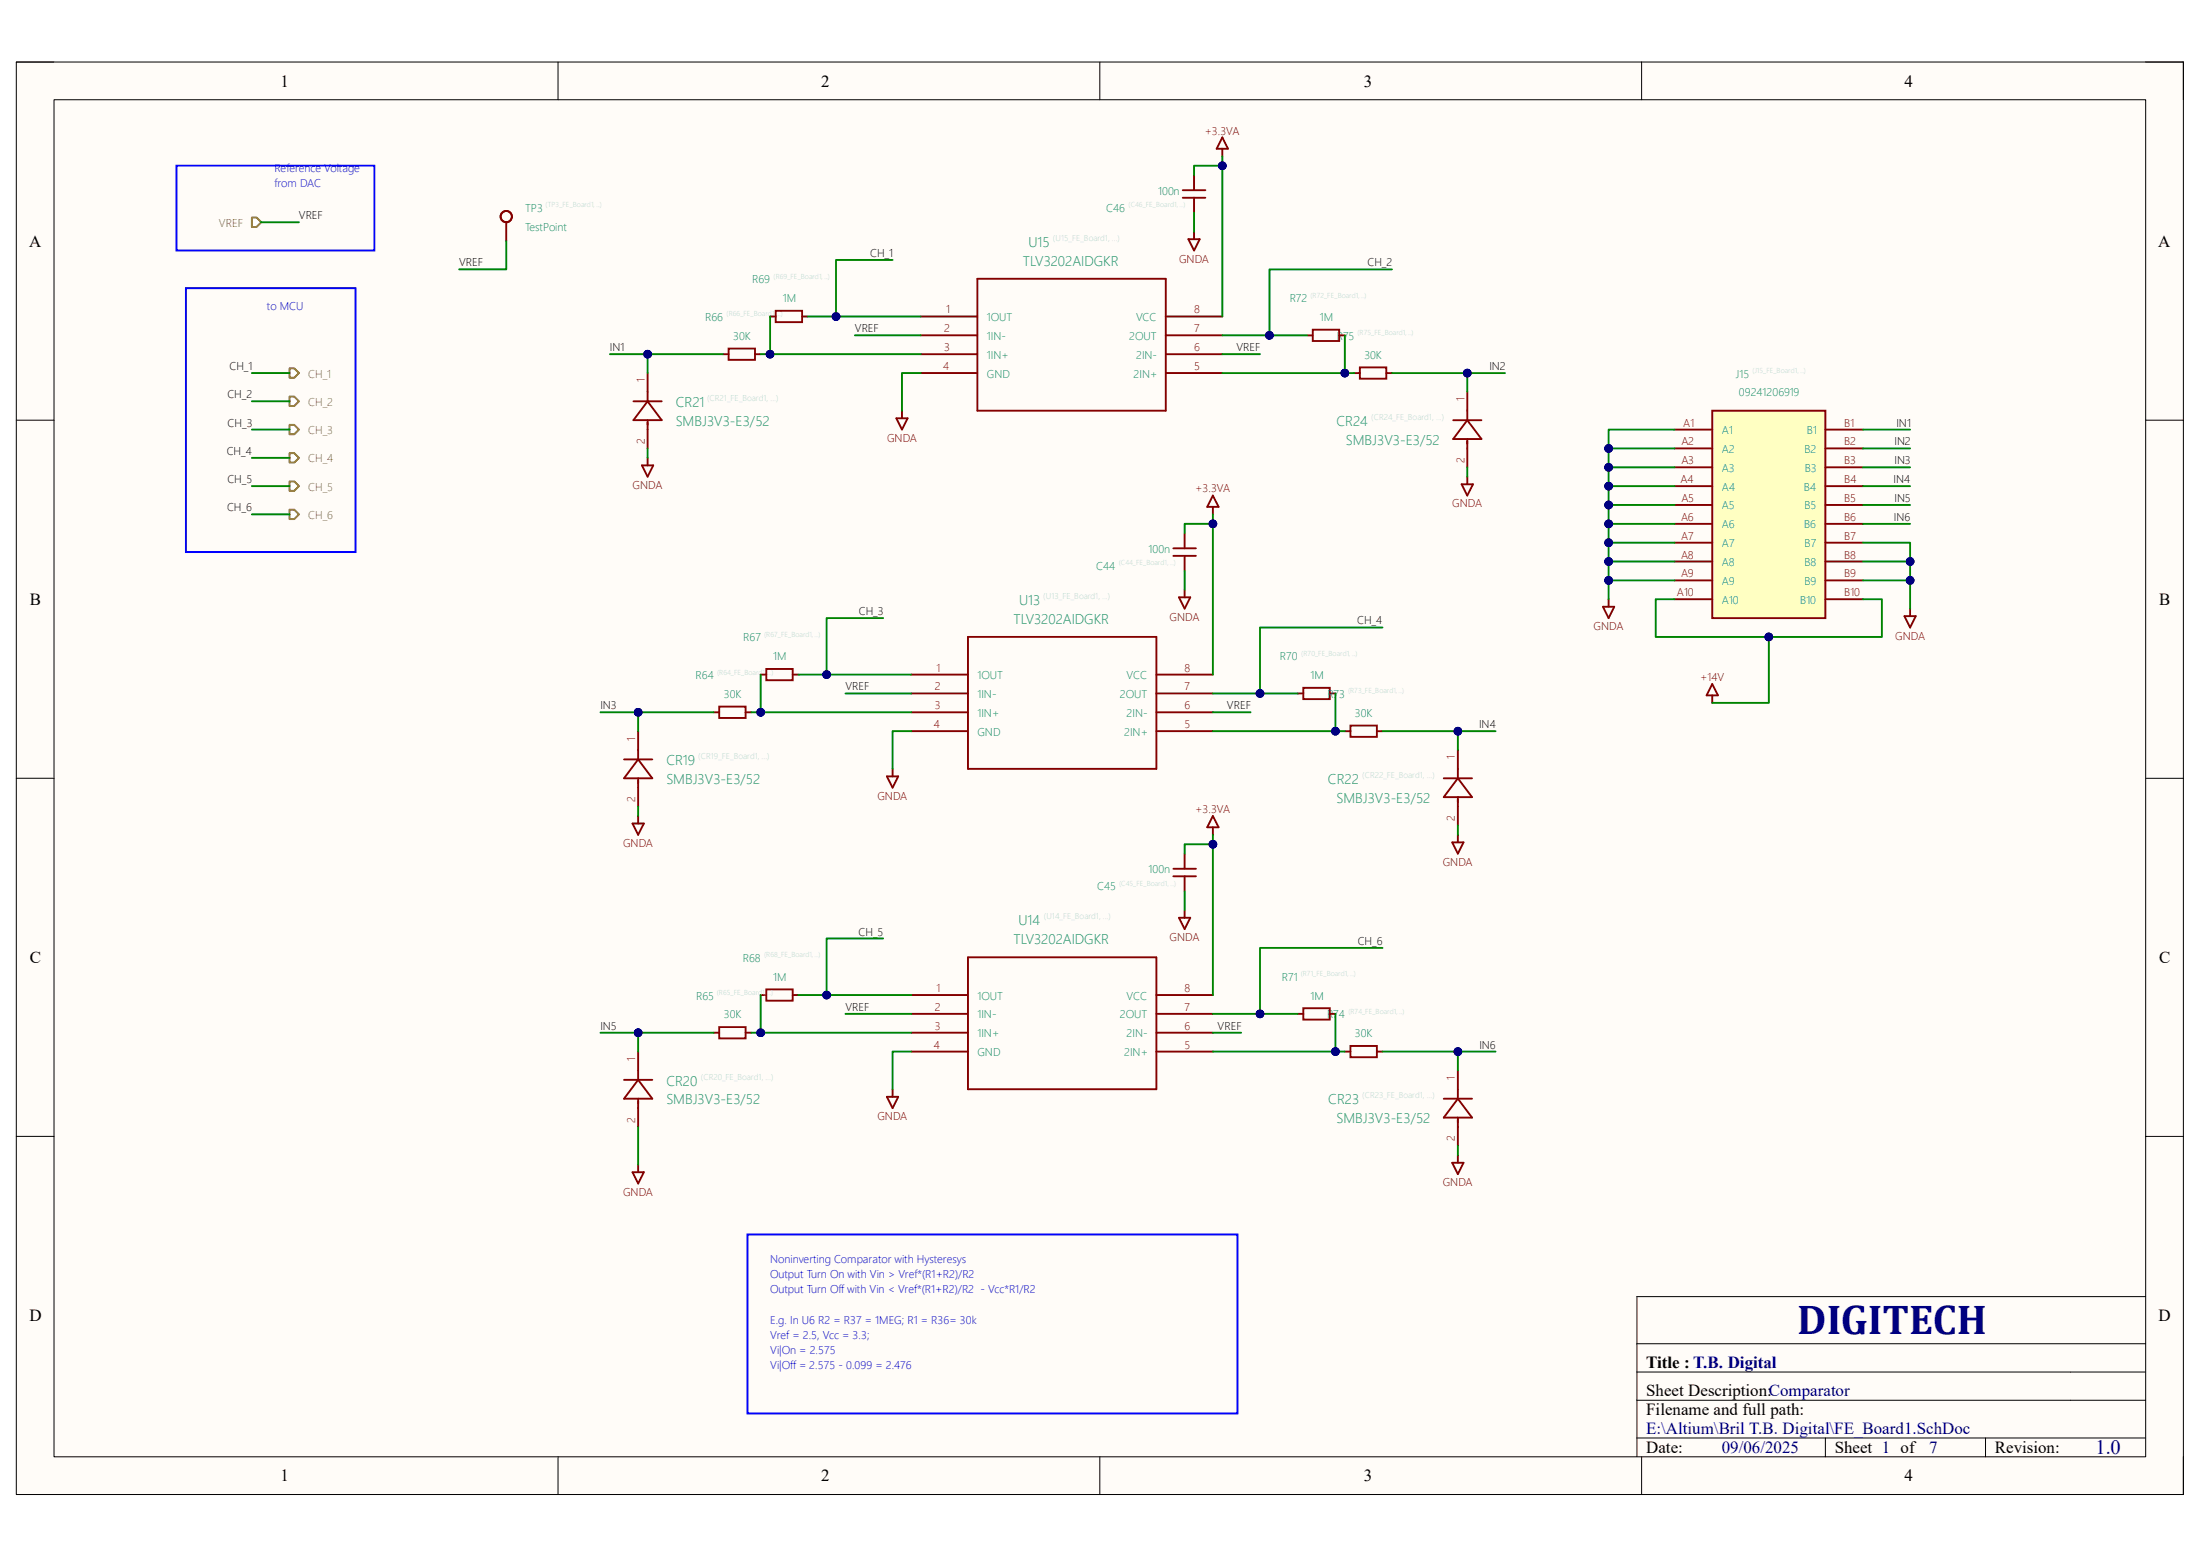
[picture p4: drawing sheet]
<svg xmlns="http://www.w3.org/2000/svg" width="297mm" height="210mm" viewBox="0 0 297 210" stroke-linecap="round" stroke-linejoin="round" font-family="sans-serif">
<path d="M2.2 8.4h292.6v193.3h-292.6z" fill-rule="evenodd" fill="#fffcf8"/>
<path d="M2.2 8.4h292.6v193.3h-292.6z" fill="none" stroke="#000" stroke-width=".14"/>
<path d="M7.3 13.5h282.4v183.1h-282.4z" fill-rule="evenodd" fill="#fffcf8"/>
<g fill="none" stroke="#000" stroke-width=".14">
<path d="M2.2 8.4h5.1M7.3 13.5h282.4v183.1h-282.4zM75.3 8.4v5.1M148.5 8.4v5.1M221.6 8.4v5.1M289.7 8.4h5.1v5.1M2.2 56.7h5.1M289.7 56.7h5.1M2.2 105h5.1M289.7 105.1h5.1M2.2 153.4h5.1M289.7 153.4h5.1"/>
<path d="M289.7 175h-68.7v21.6M75.3 196.6v5.1M148.5 196.6v5.1M221 185.2h68.7M221 189h68.7M221 194.1h68.7M221 181.4h68.7M221.6 196.6v5.1M246.4 194.1v2.5M268.1 194.1v2.5M294.8 196.6v5.1"/>
</g>
<path d="M23.8 22.4h26.7v11.4h-26.7zM25.1 38.9h22.9v35.6h-22.9zM100.9 166.6h66.2v24.2h-66.2z" fill="none" stroke="#00f" stroke-width=".25"/>
<g fill="none" stroke="#840000" stroke-width=".25">
<path d="M159.7 26.7h3M159.7 25.7h3M161.2 23.6v2.1M161.2 26.7v2M85.5 54.2h3.8M87.4 50.4v3.8M87.4 56.7v3.8M87.4 54.2l1.9 2.5h-3.8zM97.6 47.8h.8M98.4 47h3.5v1.6h-3.5zM101.9 47.8h.8M104 42.7h.7"/>
<path d="M104.7 42h3.6v1.5h-3.6zM108.3 42.7h.8M176.5 45.3h.7M177.2 44.5h3.6v1.5h-3.6zM180.8 45.3h.8M182.8 50.4h.8M183.6 49.6h3.6v1.5h-3.6zM187.2 50.4h.7M196.2 56.7h3.8M198.1 52.9v3.8M198.1 59.3v3.8M198.1 56.7l1.9 2.6h-3.8z"/>
<path d="M123 93.6h7.7M123 91.1h7.7M123 96.1h7.7M123 98.7h7.7M130.7 86h25.4v17.8h-25.4zM156.1 93.6h7.6M156.1 91.1h7.6M156.1 96.1h7.6M156.1 98.7h7.6M175.2 93.6h.8M176 92.8h3.5v1.6h-3.5zM179.5 93.6h.8"/>
<path d="M158.4 118.3h3.1M158.4 117.3h3.1M159.9 115.2v2.1M159.9 118.3v2M194.9 105.1h3.8M196.8 101.2v3.9M196.8 107.6v3.8M196.8 105.1l1.9 2.5h-3.8zM102.7 134.3h.8M103.5 133.5h3.5v1.6h-3.5zM107 134.3h.8M123 134.3h7.7"/>
<path d="M123 136.8h7.7M123 139.4h7.7M130.7 129.2h25.4v17.8h-25.4zM156.1 134.3h7.6M156.1 136.8h7.6M156.1 139.4h7.6M84.2 145.7h3.9M86.2 141.9v3.8M86.2 148.3v3.8M86.2 145.7l1.9 2.6h-3.9zM123 141.9h7.7M156.1 141.9h7.6"/>
<path d="M181.6 141.9h.7M182.3 141.2h3.6v1.5h-3.6zM185.9 141.9h.7"/>
</g>
<g fill="none" stroke="#800000" stroke-width=".25">
<path d="M121 56.5h1.5l-.7 1.5zM121.8 55.4v1.1M216.4 81.9h1.5l-.7 1.5zM217.2 80.9v1M257.1 83.2h1.5l-.7 1.5zM257.9 82.1v1.1M119.7 104.8h1.6l-.8 1.5zM120.5 103.8v1M163.7 110.1l.8 1.6h-1.5zM163.7 111.7v1M196.1 113.7h1.5l-.8 1.5zM196.8 112.7v1"/>
<path d="M159.2 123.9h1.5l-.8 1.5zM159.9 122.9v1M196.1 156.9h1.5l-.8 1.6zM196.8 155.9v1"/>
</g>
<path d="M231.2 55.4h15.2v28h-15.2z" fill-rule="evenodd" fill="#ffffc2"/>
<g fill="none" stroke="#840000" stroke-width=".25">
<path d="M68.3 30v2.5M131.9 37.6h25.5v17.8h-25.5zM124.3 42.7h7.6M124.3 45.3h7.6M124.3 47.8h7.6M124.3 50.4h7.6M157.4 42.7h7.6M157.4 45.3h7.6M157.4 47.8h7.6M157.4 50.4h7.6M226.1 58h5.1M231.2 55.4h15.2v28h-15.2z"/>
<path d="M246.4 58h5.1M158.4 75h3.1M158.4 74h3.1M159.9 72v2M159.9 75v2.1M226.1 73.2h5.1M226.1 70.7h5.1M226.1 68.2h5.1M226.1 65.6h5.1M226.1 63.1h5.1M226.1 60.5h5.1M226.1 75.8h5.1"/>
<path d="M226.1 78.3h5.1M246.4 73.2h5.1M246.4 70.7h5.1M246.4 68.2h5.1M246.4 65.6h5.1M246.4 63.1h5.1M246.4 60.5h5.1M246.4 75.8h5.1M246.4 78.3h5.1M86.2 98.7v3.8M96.3 96.1h.8M97.1 95.4h3.6v1.5h-3.6z"/>
<path d="M100.7 96.1h.7M102.7 91.1h.8M103.5 90.3h3.5v1.5h-3.5zM107 91.1h.8M181.6 98.7h.7M182.3 97.9h3.6v1.6h-3.6zM185.9 98.7h.7M226.1 80.9h5.1M246.4 80.9h5.1M84.2 102.5h3.9M86.2 105v3.9M86.2 102.5l1.9 2.5h-3.9z"/>
<path d="M96.3 139.4h.8M97.1 138.6h3.6v1.5h-3.6zM100.7 139.4h.7M175.2 136.8h.8M176 136.1h3.5v1.5h-3.5zM179.5 136.8h.8M194.9 148.3h3.8M196.8 144.5v3.8M196.8 150.8v3.9M196.8 148.3l1.9 2.5h-3.8z"/>
<circle cx="68.3" cy="29.2" r=".76"/>
</g>
<g fill="none" stroke="#800000" stroke-width=".25">
<path d="M165 18.5l.8 1.6h-1.5zM160.4 32.3h1.6l-.8 1.5zM161.2 31.3v1M165 20.1v1M86.7 62.8h1.5l-.8 1.5zM87.4 61.8v1M159.9 79.6v1M163.7 66.9l.8 1.5h-1.5zM163.7 68.4v1M197.3 65.4h1.6l-.8 1.5zM198.1 64.3v1.1M159.2 80.6h1.5l-.8 1.5z"/>
<path d="M231.2 92.3l.7 1.6h-1.5zM231.2 93.9v1M85.4 111.2h1.5l-.7 1.5zM86.2 110.1v1.1M85.4 158.2h1.5l-.7 1.5zM86.2 157.2v1M119.7 148h1.6l-.8 1.6zM120.5 147v1"/>
</g>
<path d="M39.1 53.5h.6l.7 .7-.7 .6h-.6z" fill-rule="evenodd" fill="#fff"/>
<path d="M39.1 53.5h.6l.7 .7-.7 .6h-.6z" fill="none" stroke="#848400" stroke-width=".25"/>
<path d="M39.1 49.7h.6l.7 .6-.7 .7h-.6z" fill-rule="evenodd" fill="#fff"/>
<path d="M39.1 49.7h.6l.7 .6-.7 .7h-.6z" fill="none" stroke="#848400" stroke-width=".25"/>
<path d="M39.1 68.8h.6l.7 .6-.7 .7h-.6z" fill-rule="evenodd" fill="#fff"/>
<path d="M39.1 68.8h.6l.7 .6-.7 .7h-.6z" fill="none" stroke="#848400" stroke-width=".25"/>
<path d="M39.1 65h.6l.7 .6-.7 .6h-.6z" fill-rule="evenodd" fill="#fff"/>
<path d="M39.1 65h.6l.7 .6-.7 .6h-.6z" fill="none" stroke="#848400" stroke-width=".25"/>
<path d="M34 29.4h.6l.7 .6-.7 .6h-.6z" fill-rule="evenodd" fill="#fff"/>
<path d="M34 29.4h.6l.7 .6-.7 .6h-.6z" fill="none" stroke="#848400" stroke-width=".25"/>
<path d="M39.1 61.2h.6l.7 .6-.7 .6h-.6z" fill-rule="evenodd" fill="#fff"/>
<path d="M39.1 61.2h.6l.7 .6-.7 .6h-.6z" fill="none" stroke="#848400" stroke-width=".25"/>
<path d="M39.1 57.3h.6l.7 .7-.7 .6h-.6z" fill-rule="evenodd" fill="#fff"/>
<path d="M39.1 57.3h.6l.7 .7-.7 .6h-.6z" fill="none" stroke="#848400" stroke-width=".25"/>
<path d="M251.5 65.6h6.4M180.3 93.6v5.1" fill="none" stroke="#008400" stroke-width=".25"/>
<circle cx="180.3" cy="98.7" r=".51" fill="#000080"/>
<circle cx="180.3" cy="98.7" r=".51" fill="none" stroke="#000080" stroke-width=".14"/>
<path d="M34 58h5.1M163.7 93.6h6.4M159.9 120.3v2.6" fill="none" stroke="#008400" stroke-width=".25"/>
<circle cx="170.1" cy="93.6" r=".51" fill="#000080"/>
<circle cx="170.1" cy="93.6" r=".51" fill="none" stroke="#000080" stroke-width=".14"/>
<path d="M87.4 47.8v2.6" fill="none" stroke="#008400" stroke-width=".25"/>
<circle cx="87.4" cy="47.8" r=".51" fill="#000080"/>
<circle cx="87.4" cy="47.8" r=".51" fill="none" stroke="#000080" stroke-width=".14"/>
<path d="M180.3 98.7h1.3" fill="none" stroke="#008400" stroke-width=".25"/>
<circle cx="180.3" cy="98.7" r=".51" fill="#000080"/>
<circle cx="180.3" cy="98.7" r=".51" fill="none" stroke="#000080" stroke-width=".14"/>
<path d="M217.2 60.5h8.9" fill="none" stroke="#008400" stroke-width=".25"/>
<circle cx="217.2" cy="60.5" r=".51" fill="#000080"/>
<circle cx="217.2" cy="60.5" r=".51" fill="none" stroke="#000080" stroke-width=".14"/>
<path d="M257.9 75.8v2.5" fill="none" stroke="#008400" stroke-width=".25"/>
<circle cx="257.9" cy="78.3" r=".51" fill="#000080"/>
<circle cx="257.9" cy="78.3" r=".51" fill="none" stroke="#000080" stroke-width=".14"/>
<circle cx="257.9" cy="75.8" r=".51" fill="#000080"/>
<circle cx="257.9" cy="75.8" r=".51" fill="none" stroke="#000080" stroke-width=".14"/>
<path d="M101.4 139.4h1.3" fill="none" stroke="#008400" stroke-width=".25"/>
<circle cx="102.7" cy="139.4" r=".51" fill="#000080"/>
<circle cx="102.7" cy="139.4" r=".51" fill="none" stroke="#000080" stroke-width=".14"/>
<path d="M171.4 45.3h5.1" fill="none" stroke="#008400" stroke-width=".25"/>
<circle cx="171.4" cy="45.3" r=".51" fill="#000080"/>
<circle cx="171.4" cy="45.3" r=".51" fill="none" stroke="#000080" stroke-width=".14"/>
<path d="M163.7 69.4v1.3" fill="none" stroke="#008400" stroke-width=".25"/>
<circle cx="163.7" cy="70.7" r=".51" fill="#000080"/>
<circle cx="163.7" cy="70.7" r=".51" fill="none" stroke="#000080" stroke-width=".14"/>
<path d="M165 22.4v20.3" fill="none" stroke="#008400" stroke-width=".25"/>
<circle cx="165" cy="22.4" r=".51" fill="#000080"/>
<circle cx="165" cy="22.4" r=".51" fill="none" stroke="#000080" stroke-width=".14"/>
<path d="M170.1 136.8h5.1" fill="none" stroke="#008400" stroke-width=".25"/>
<circle cx="170.1" cy="136.8" r=".51" fill="#000080"/>
<circle cx="170.1" cy="136.8" r=".51" fill="none" stroke="#000080" stroke-width=".14"/>
<path d="M163.7 70.7v20.4" fill="none" stroke="#008400" stroke-width=".25"/>
<circle cx="163.7" cy="70.7" r=".51" fill="#000080"/>
<circle cx="163.7" cy="70.7" r=".51" fill="none" stroke="#000080" stroke-width=".14"/>
<path d="M161.2 28.7v2.6M34 50.3h5.1M163.7 114v20.3" fill="none" stroke="#008400" stroke-width=".25"/>
<circle cx="163.7" cy="114" r=".51" fill="#000080"/>
<circle cx="163.7" cy="114" r=".51" fill="none" stroke="#000080" stroke-width=".14"/>
<path d="M34 54.2h5.1M114.1 93.6h8.9M163.7 98.7h16.6" fill="none" stroke="#008400" stroke-width=".25"/>
<circle cx="180.3" cy="98.7" r=".51" fill="#000080"/>
<circle cx="180.3" cy="98.7" r=".51" fill="none" stroke="#000080" stroke-width=".14"/>
<path d="M180.3 136.8v5.1" fill="none" stroke="#008400" stroke-width=".25"/>
<circle cx="180.3" cy="141.9" r=".51" fill="#000080"/>
<circle cx="180.3" cy="141.9" r=".51" fill="none" stroke="#000080" stroke-width=".14"/>
<path d="M196.8 98.7v2.5" fill="none" stroke="#008400" stroke-width=".25"/>
<circle cx="196.8" cy="98.7" r=".51" fill="#000080"/>
<circle cx="196.8" cy="98.7" r=".51" fill="none" stroke="#000080" stroke-width=".14"/>
<path d="M107.8 134.3h3.8" fill="none" stroke="#008400" stroke-width=".25"/>
<circle cx="111.6" cy="134.3" r=".51" fill="#000080"/>
<circle cx="111.6" cy="134.3" r=".51" fill="none" stroke="#000080" stroke-width=".14"/>
<path d="M81.1 139.4h5.1" fill="none" stroke="#008400" stroke-width=".25"/>
<circle cx="86.2" cy="139.4" r=".51" fill="#000080"/>
<circle cx="86.2" cy="139.4" r=".51" fill="none" stroke="#000080" stroke-width=".14"/>
<path d="M198.1 50.4v2.5" fill="none" stroke="#008400" stroke-width=".25"/>
<circle cx="198.1" cy="50.4" r=".51" fill="#000080"/>
<circle cx="198.1" cy="50.4" r=".51" fill="none" stroke="#000080" stroke-width=".14"/>
<path d="M217.2 75.8v2.5" fill="none" stroke="#008400" stroke-width=".25"/>
<circle cx="217.2" cy="78.3" r=".51" fill="#000080"/>
<circle cx="217.2" cy="78.3" r=".51" fill="none" stroke="#000080" stroke-width=".14"/>
<circle cx="217.2" cy="75.8" r=".51" fill="#000080"/>
<circle cx="217.2" cy="75.8" r=".51" fill="none" stroke="#000080" stroke-width=".14"/>
<path d="M217.2 73.2h8.9" fill="none" stroke="#008400" stroke-width=".25"/>
<circle cx="217.2" cy="73.2" r=".51" fill="#000080"/>
<circle cx="217.2" cy="73.2" r=".51" fill="none" stroke="#000080" stroke-width=".14"/>
<path d="M112.9 42.7h11.4" fill="none" stroke="#008400" stroke-width=".25"/>
<circle cx="112.9" cy="42.7" r=".51" fill="#000080"/>
<circle cx="112.9" cy="42.7" r=".51" fill="none" stroke="#000080" stroke-width=".14"/>
<path d="M163.7 96.1h5.1M111.6 134.3h11.4M114.1 136.8h8.9" fill="none" stroke="#008400" stroke-width=".25"/>
<circle cx="111.6" cy="134.3" r=".51" fill="#000080"/>
<circle cx="111.6" cy="134.3" r=".51" fill="none" stroke="#000080" stroke-width=".14"/>
<path d="M180.3 141.9h1.3" fill="none" stroke="#008400" stroke-width=".25"/>
<circle cx="180.3" cy="141.9" r=".51" fill="#000080"/>
<circle cx="180.3" cy="141.9" r=".51" fill="none" stroke="#000080" stroke-width=".14"/>
<path d="M196.8 141.9h5.1" fill="none" stroke="#008400" stroke-width=".25"/>
<circle cx="196.8" cy="141.9" r=".51" fill="#000080"/>
<circle cx="196.8" cy="141.9" r=".51" fill="none" stroke="#000080" stroke-width=".14"/>
<path d="M86.2 139.4v2.5" fill="none" stroke="#008400" stroke-width=".25"/>
<circle cx="86.2" cy="139.4" r=".51" fill="#000080"/>
<circle cx="86.2" cy="139.4" r=".51" fill="none" stroke="#000080" stroke-width=".14"/>
<path d="M165 45.3h6.4M86.2 108.9v1.2" fill="none" stroke="#008400" stroke-width=".25"/>
<circle cx="171.4" cy="45.3" r=".51" fill="#000080"/>
<circle cx="171.4" cy="45.3" r=".51" fill="none" stroke="#000080" stroke-width=".14"/>
<path d="M217.2 65.6h8.9" fill="none" stroke="#008400" stroke-width=".25"/>
<circle cx="217.2" cy="65.6" r=".51" fill="#000080"/>
<circle cx="217.2" cy="65.6" r=".51" fill="none" stroke="#000080" stroke-width=".14"/>
<path d="M87.4 47.8h10.2M251.5 70.7h6.4" fill="none" stroke="#008400" stroke-width=".25"/>
<circle cx="87.4" cy="47.8" r=".51" fill="#000080"/>
<circle cx="87.4" cy="47.8" r=".51" fill="none" stroke="#000080" stroke-width=".14"/>
<path d="M217.2 63.1h8.9" fill="none" stroke="#008400" stroke-width=".25"/>
<circle cx="217.2" cy="63.1" r=".51" fill="#000080"/>
<circle cx="217.2" cy="63.1" r=".51" fill="none" stroke="#000080" stroke-width=".14"/>
<path d="M251.5 60.5h6.4M251.5 78.3h6.4" fill="none" stroke="#008400" stroke-width=".25"/>
<circle cx="257.9" cy="78.3" r=".51" fill="#000080"/>
<circle cx="257.9" cy="78.3" r=".51" fill="none" stroke="#000080" stroke-width=".14"/>
<path d="M165 47.8h5.1M251.5 68.2h6.4M102.7 91.1v5" fill="none" stroke="#008400" stroke-width=".25"/>
<circle cx="102.7" cy="96.1" r=".51" fill="#000080"/>
<circle cx="102.7" cy="96.1" r=".51" fill="none" stroke="#000080" stroke-width=".14"/>
<path d="M102.7 47.8h1.3" fill="none" stroke="#008400" stroke-width=".25"/>
<circle cx="104" cy="47.8" r=".51" fill="#000080"/>
<circle cx="104" cy="47.8" r=".51" fill="none" stroke="#000080" stroke-width=".14"/>
<path d="M198.1 63.1v1.2M217.2 68.2v2.5M251.5 63.1h6.4" fill="none" stroke="#008400" stroke-width=".25"/>
<circle cx="217.2" cy="68.2" r=".51" fill="#000080"/>
<circle cx="217.2" cy="68.2" r=".51" fill="none" stroke="#000080" stroke-width=".14"/>
<circle cx="217.2" cy="70.7" r=".51" fill="#000080"/>
<circle cx="217.2" cy="70.7" r=".51" fill="none" stroke="#000080" stroke-width=".14"/>
<path d="M217.2 65.6v2.6" fill="none" stroke="#008400" stroke-width=".25"/>
<circle cx="217.2" cy="65.6" r=".51" fill="#000080"/>
<circle cx="217.2" cy="65.6" r=".51" fill="none" stroke="#000080" stroke-width=".14"/>
<circle cx="217.2" cy="68.2" r=".51" fill="#000080"/>
<circle cx="217.2" cy="68.2" r=".51" fill="none" stroke="#000080" stroke-width=".14"/>
<path d="M111.6 91.1h11.4" fill="none" stroke="#008400" stroke-width=".25"/>
<circle cx="111.6" cy="91.1" r=".51" fill="#000080"/>
<circle cx="111.6" cy="91.1" r=".51" fill="none" stroke="#000080" stroke-width=".14"/>
<path d="M198.1 50.4h5.1" fill="none" stroke="#008400" stroke-width=".25"/>
<circle cx="198.1" cy="50.4" r=".51" fill="#000080"/>
<circle cx="198.1" cy="50.4" r=".51" fill="none" stroke="#000080" stroke-width=".14"/>
<path d="M81.1 96.1h5.1" fill="none" stroke="#008400" stroke-width=".25"/>
<circle cx="86.2" cy="96.1" r=".51" fill="#000080"/>
<circle cx="86.2" cy="96.1" r=".51" fill="none" stroke="#000080" stroke-width=".14"/>
<path d="M159.9 77.1v2.5M186.6 98.7h10.2" fill="none" stroke="#008400" stroke-width=".25"/>
<circle cx="196.8" cy="98.7" r=".51" fill="#000080"/>
<circle cx="196.8" cy="98.7" r=".51" fill="none" stroke="#000080" stroke-width=".14"/>
<path d="M217.2 60.5v2.6" fill="none" stroke="#008400" stroke-width=".25"/>
<circle cx="217.2" cy="60.5" r=".51" fill="#000080"/>
<circle cx="217.2" cy="60.5" r=".51" fill="none" stroke="#000080" stroke-width=".14"/>
<circle cx="217.2" cy="63.1" r=".51" fill="#000080"/>
<circle cx="217.2" cy="63.1" r=".51" fill="none" stroke="#000080" stroke-width=".14"/>
<path d="M102.7 139.4h20.3" fill="none" stroke="#008400" stroke-width=".25"/>
<circle cx="102.7" cy="139.4" r=".51" fill="#000080"/>
<circle cx="102.7" cy="139.4" r=".51" fill="none" stroke="#000080" stroke-width=".14"/>
<path d="M181.6 50.4h1.2" fill="none" stroke="#008400" stroke-width=".25"/>
<circle cx="181.6" cy="50.4" r=".51" fill="#000080"/>
<circle cx="181.6" cy="50.4" r=".51" fill="none" stroke="#000080" stroke-width=".14"/>
<path d="M163.7 141.9h16.6" fill="none" stroke="#008400" stroke-width=".25"/>
<circle cx="180.3" cy="141.9" r=".51" fill="#000080"/>
<circle cx="180.3" cy="141.9" r=".51" fill="none" stroke="#000080" stroke-width=".14"/>
<path d="M86.2 96.1h10.1" fill="none" stroke="#008400" stroke-width=".25"/>
<circle cx="86.2" cy="96.1" r=".51" fill="#000080"/>
<circle cx="86.2" cy="96.1" r=".51" fill="none" stroke="#000080" stroke-width=".14"/>
<path d="M217.2 73.2v2.6" fill="none" stroke="#008400" stroke-width=".25"/>
<circle cx="217.2" cy="73.2" r=".51" fill="#000080"/>
<circle cx="217.2" cy="73.2" r=".51" fill="none" stroke="#000080" stroke-width=".14"/>
<circle cx="217.2" cy="75.8" r=".51" fill="#000080"/>
<circle cx="217.2" cy="75.8" r=".51" fill="none" stroke="#000080" stroke-width=".14"/>
<path d="M165 21.1v1.3" fill="none" stroke="#008400" stroke-width=".25"/>
<circle cx="165" cy="22.4" r=".51" fill="#000080"/>
<circle cx="165" cy="22.4" r=".51" fill="none" stroke="#000080" stroke-width=".14"/>
<path d="M109.1 42.7h3.8" fill="none" stroke="#008400" stroke-width=".25"/>
<circle cx="112.9" cy="42.7" r=".51" fill="#000080"/>
<circle cx="112.9" cy="42.7" r=".51" fill="none" stroke="#000080" stroke-width=".14"/>
<path d="M217.2 75.8h8.9" fill="none" stroke="#008400" stroke-width=".25"/>
<circle cx="217.2" cy="75.8" r=".51" fill="#000080"/>
<circle cx="217.2" cy="75.8" r=".51" fill="none" stroke="#000080" stroke-width=".14"/>
<path d="M86.2 96.1v2.6" fill="none" stroke="#008400" stroke-width=".25"/>
<circle cx="86.2" cy="96.1" r=".51" fill="#000080"/>
<circle cx="86.2" cy="96.1" r=".51" fill="none" stroke="#000080" stroke-width=".14"/>
<path d="M257.9 78.3v3.8" fill="none" stroke="#008400" stroke-width=".25"/>
<circle cx="257.9" cy="78.3" r=".51" fill="#000080"/>
<circle cx="257.9" cy="78.3" r=".51" fill="none" stroke="#000080" stroke-width=".14"/>
<path d="M163.7 112.7v1.3" fill="none" stroke="#008400" stroke-width=".25"/>
<circle cx="163.7" cy="114" r=".51" fill="#000080"/>
<circle cx="163.7" cy="114" r=".51" fill="none" stroke="#000080" stroke-width=".14"/>
<path d="M187.9 50.4h10.2M34 65.6h5.1" fill="none" stroke="#008400" stroke-width=".25"/>
<circle cx="198.1" cy="50.4" r=".51" fill="#000080"/>
<circle cx="198.1" cy="50.4" r=".51" fill="none" stroke="#000080" stroke-width=".14"/>
<path d="M102.7 96.1h20.3" fill="none" stroke="#008400" stroke-width=".25"/>
<circle cx="102.7" cy="96.1" r=".51" fill="#000080"/>
<circle cx="102.7" cy="96.1" r=".51" fill="none" stroke="#000080" stroke-width=".14"/>
<path d="M104 42.7v5.1M34 61.8h5.1" fill="none" stroke="#008400" stroke-width=".25"/>
<circle cx="104" cy="47.8" r=".51" fill="#000080"/>
<circle cx="104" cy="47.8" r=".51" fill="none" stroke="#000080" stroke-width=".14"/>
<path d="M163.7 136.8h6.4" fill="none" stroke="#008400" stroke-width=".25"/>
<circle cx="170.1" cy="136.8" r=".51" fill="#000080"/>
<circle cx="170.1" cy="136.8" r=".51" fill="none" stroke="#000080" stroke-width=".14"/>
<path d="M101.4 96.1h1.3M163.7 139.4h3.9" fill="none" stroke="#008400" stroke-width=".25"/>
<circle cx="102.7" cy="96.1" r=".51" fill="#000080"/>
<circle cx="102.7" cy="96.1" r=".51" fill="none" stroke="#000080" stroke-width=".14"/>
<path d="M82.3 47.8h5.1M115.4 45.3h8.9M196.8 111.4v1.3" fill="none" stroke="#008400" stroke-width=".25"/>
<circle cx="87.4" cy="47.8" r=".51" fill="#000080"/>
<circle cx="87.4" cy="47.8" r=".51" fill="none" stroke="#000080" stroke-width=".14"/>
<path d="M217.2 78.3v2.6" fill="none" stroke="#008400" stroke-width=".25"/>
<circle cx="217.2" cy="78.3" r=".51" fill="#000080"/>
<circle cx="217.2" cy="78.3" r=".51" fill="none" stroke="#000080" stroke-width=".14"/>
<path d="M217.2 68.2h8.9M196.8 154.7v1.2" fill="none" stroke="#008400" stroke-width=".25"/>
<circle cx="217.2" cy="68.2" r=".51" fill="#000080"/>
<circle cx="217.2" cy="68.2" r=".51" fill="none" stroke="#000080" stroke-width=".14"/>
<path d="M165 50.4h16.6M251.5 58h6.4" fill="none" stroke="#008400" stroke-width=".25"/>
<circle cx="181.6" cy="50.4" r=".51" fill="#000080"/>
<circle cx="181.6" cy="50.4" r=".51" fill="none" stroke="#000080" stroke-width=".14"/>
<path d="M217.2 78.3h8.9" fill="none" stroke="#008400" stroke-width=".25"/>
<circle cx="217.2" cy="78.3" r=".51" fill="#000080"/>
<circle cx="217.2" cy="78.3" r=".51" fill="none" stroke="#000080" stroke-width=".14"/>
<path d="M34 69.4h5.1M86.2 139.4h10.1" fill="none" stroke="#008400" stroke-width=".25"/>
<circle cx="86.2" cy="139.4" r=".51" fill="#000080"/>
<circle cx="86.2" cy="139.4" r=".51" fill="none" stroke="#000080" stroke-width=".14"/>
<path d="M217.2 70.7h8.9" fill="none" stroke="#008400" stroke-width=".25"/>
<circle cx="217.2" cy="70.7" r=".51" fill="#000080"/>
<circle cx="217.2" cy="70.7" r=".51" fill="none" stroke="#000080" stroke-width=".14"/>
<path d="M217.2 70.7v2.5M86.2 152.1v5.1" fill="none" stroke="#008400" stroke-width=".25"/>
<circle cx="217.2" cy="70.7" r=".51" fill="#000080"/>
<circle cx="217.2" cy="70.7" r=".51" fill="none" stroke="#000080" stroke-width=".14"/>
<circle cx="217.2" cy="73.2" r=".51" fill="#000080"/>
<circle cx="217.2" cy="73.2" r=".51" fill="none" stroke="#000080" stroke-width=".14"/>
<path d="M104 47.8h20.3" fill="none" stroke="#008400" stroke-width=".25"/>
<circle cx="104" cy="47.8" r=".51" fill="#000080"/>
<circle cx="104" cy="47.8" r=".51" fill="none" stroke="#000080" stroke-width=".14"/>
<path d="M107.8 91.1h3.8" fill="none" stroke="#008400" stroke-width=".25"/>
<circle cx="111.6" cy="91.1" r=".51" fill="#000080"/>
<circle cx="111.6" cy="91.1" r=".51" fill="none" stroke="#000080" stroke-width=".14"/>
<path d="M217.2 63.1v2.5" fill="none" stroke="#008400" stroke-width=".25"/>
<circle cx="217.2" cy="63.1" r=".51" fill="#000080"/>
<circle cx="217.2" cy="63.1" r=".51" fill="none" stroke="#000080" stroke-width=".14"/>
<circle cx="217.2" cy="65.6" r=".51" fill="#000080"/>
<circle cx="217.2" cy="65.6" r=".51" fill="none" stroke="#000080" stroke-width=".14"/>
<path d="M251.5 75.8h6.4" fill="none" stroke="#008400" stroke-width=".25"/>
<circle cx="257.9" cy="75.8" r=".51" fill="#000080"/>
<circle cx="257.9" cy="75.8" r=".51" fill="none" stroke="#000080" stroke-width=".14"/>
<path d="M170.1 93.6h5.1" fill="none" stroke="#008400" stroke-width=".25"/>
<circle cx="170.1" cy="93.6" r=".51" fill="#000080"/>
<circle cx="170.1" cy="93.6" r=".51" fill="none" stroke="#000080" stroke-width=".14"/>
<path d="M35.3 30h5.1M196.8 98.7h5.1" fill="none" stroke="#008400" stroke-width=".25"/>
<circle cx="196.8" cy="98.7" r=".51" fill="#000080"/>
<circle cx="196.8" cy="98.7" r=".51" fill="none" stroke="#000080" stroke-width=".14"/>
<path d="M102.7 134.3v5.1" fill="none" stroke="#008400" stroke-width=".25"/>
<circle cx="102.7" cy="139.4" r=".51" fill="#000080"/>
<circle cx="102.7" cy="139.4" r=".51" fill="none" stroke="#000080" stroke-width=".14"/>
<path d="M196.8 141.9v2.6" fill="none" stroke="#008400" stroke-width=".25"/>
<circle cx="196.8" cy="141.9" r=".51" fill="#000080"/>
<circle cx="196.8" cy="141.9" r=".51" fill="none" stroke="#000080" stroke-width=".14"/>
<path d="M186.6 141.9h10.2" fill="none" stroke="#008400" stroke-width=".25"/>
<circle cx="196.8" cy="141.9" r=".51" fill="#000080"/>
<circle cx="196.8" cy="141.9" r=".51" fill="none" stroke="#000080" stroke-width=".14"/>
<path d="M181.6 45.3v5.1" fill="none" stroke="#008400" stroke-width=".25"/>
<circle cx="181.6" cy="50.4" r=".51" fill="#000080"/>
<circle cx="181.6" cy="50.4" r=".51" fill="none" stroke="#000080" stroke-width=".14"/>
<path d="M68.3 32.5v3.9h-6.3M87.4 60.5v1.3M119.2 126.7h-7.6v7.6" fill="none" stroke="#008400" stroke-width=".25"/>
<circle cx="111.6" cy="134.3" r=".51" fill="#000080"/>
<circle cx="111.6" cy="134.3" r=".51" fill="none" stroke="#000080" stroke-width=".14"/>
<path d="M119.2 83.4h-7.6v7.7" fill="none" stroke="#008400" stroke-width=".25"/>
<circle cx="111.6" cy="91.1" r=".51" fill="#000080"/>
<circle cx="111.6" cy="91.1" r=".51" fill="none" stroke="#000080" stroke-width=".14"/>
<path d="M120.5 35.1h-7.6v7.6" fill="none" stroke="#008400" stroke-width=".25"/>
<circle cx="112.9" cy="42.7" r=".51" fill="#000080"/>
<circle cx="112.9" cy="42.7" r=".51" fill="none" stroke="#000080" stroke-width=".14"/>
<path d="M124.3 50.4h-2.5v5M123 98.7h-2.5v5.1M163.7 114h-3.8v1.2M123 141.9h-2.5v5.1" fill="none" stroke="#008400" stroke-width=".25"/>
<circle cx="163.7" cy="114" r=".51" fill="#000080"/>
<circle cx="163.7" cy="114" r=".51" fill="none" stroke="#000080" stroke-width=".14"/>
<path d="M163.7 70.7h-3.8v1.3" fill="none" stroke="#008400" stroke-width=".25"/>
<circle cx="163.7" cy="70.7" r=".51" fill="#000080"/>
<circle cx="163.7" cy="70.7" r=".51" fill="none" stroke="#000080" stroke-width=".14"/>
<path d="M165 22.4h-3.8v1.2" fill="none" stroke="#008400" stroke-width=".25"/>
<circle cx="165" cy="22.4" r=".51" fill="#000080"/>
<circle cx="165" cy="22.4" r=".51" fill="none" stroke="#000080" stroke-width=".14"/>
<path d="M186.6 127.9h-16.5v8.9" fill="none" stroke="#008400" stroke-width=".25"/>
<circle cx="170.1" cy="136.8" r=".51" fill="#000080"/>
<circle cx="170.1" cy="136.8" r=".51" fill="none" stroke="#000080" stroke-width=".14"/>
<path d="M186.6 84.7h-16.5v8.9" fill="none" stroke="#008400" stroke-width=".25"/>
<circle cx="170.1" cy="93.6" r=".51" fill="#000080"/>
<circle cx="170.1" cy="93.6" r=".51" fill="none" stroke="#000080" stroke-width=".14"/>
<path d="M187.9 36.4h-16.5v8.9" fill="none" stroke="#008400" stroke-width=".25"/>
<circle cx="171.4" cy="45.3" r=".51" fill="#000080"/>
<circle cx="171.4" cy="45.3" r=".51" fill="none" stroke="#000080" stroke-width=".14"/>
<path d="M226.1 58h-8.9v2.5" fill="none" stroke="#008400" stroke-width=".25"/>
<circle cx="217.2" cy="60.5" r=".51" fill="#000080"/>
<circle cx="217.2" cy="60.5" r=".51" fill="none" stroke="#000080" stroke-width=".14"/>
<path d="M226.1 80.9h-2.6v5.1h15.3" fill="none" stroke="#008400" stroke-width=".25"/>
<circle cx="238.8" cy="86" r=".51" fill="#000080"/>
<circle cx="238.8" cy="86" r=".51" fill="none" stroke="#000080" stroke-width=".14"/>
<path d="M238.8 86v8.9h-7.6" fill="none" stroke="#008400" stroke-width=".25"/>
<circle cx="238.8" cy="86" r=".51" fill="#000080"/>
<circle cx="238.8" cy="86" r=".51" fill="none" stroke="#000080" stroke-width=".14"/>
<path d="M251.5 80.9h2.6v5.1h-15.3" fill="none" stroke="#008400" stroke-width=".25"/>
<circle cx="238.8" cy="86" r=".51" fill="#000080"/>
<circle cx="238.8" cy="86" r=".51" fill="none" stroke="#000080" stroke-width=".14"/>
<path d="M251.5 73.2h6.4v2.6" fill="none" stroke="#008400" stroke-width=".25"/>
<circle cx="257.9" cy="75.8" r=".51" fill="#000080"/>
<circle cx="257.9" cy="75.8" r=".51" fill="none" stroke="#000080" stroke-width=".14"/>
<text font-size="5.6" fill="#000080" x="242.6" y="180.1">DIGITECH</text>
<text font-size="2.8" fill="#000080" x="282.9" y="196.3">1.0</text>
<g font-size="2.3">
<text x="37.9" y="11.7">1</text>
<text x="110.9" y="11.7">2</text>
<text x="184.1" y="11.7">3</text>
<text x="257.1" y="11.7">4</text>
<text x="3.9" y="33.3">A</text>
<text x="291.4" y="33.3">A</text>
<text x="4" y="81.6">B</text>
<text x="291.5" y="81.6">B</text>
<text x="4" y="130">C</text>
<text x="291.5" y="130">C</text>
<text x="4" y="178.3">D</text>
<text x="291.4" y="178.3">D</text>
<text x="222.2" y="184.7">Title : T.B. Digital</text>
<text x="222.2" y="188.5">Sheet Description:Comparator</text>
<text x="222.2" y="191">Filename and full path:</text>
<text x="222.2" y="196.1">Date:</text>
<text x="247.7" y="196.1">Sheet 1 of</text>
<text x="269.3" y="196.1">Revision:</text>
<text x="37.9" y="199.9">1</text>
<text x="110.9" y="199.9">2</text>
<text x="184.1" y="199.9">3</text>
<text x="257.1" y="199.9">4</text>
</g>
<g font-size="2.3" fill="#000080">
<text x="222.2" y="193.5">E:\Altium\Bril T.B. Digital\FE_Board1.SchDoc</text>
<text x="232.5" y="196.1">09/06/2025</text>
<text x="260.4" y="196.1">7</text>
</g>
<g font-size="1.9" fill="#008484">
<text x="138.1" y="35.9">TLV3202AIDGKR</text>
<text x="138.9" y="33.3">U15</text>
<text x="91.2" y="57.5">SMBJ3V3-E3/52</text>
<text x="91.2" y="54.9">CR21</text>
<text x="180.4" y="57.5">CR24</text>
<text x="181.7" y="60">SMBJ3V3-E3/52</text>
<text x="137.6" y="81.7">U13</text>
<text x="136.8" y="84.2">TLV3202AIDGKR</text>
<text x="90" y="105.8">SMBJ3V3-E3/52</text>
<text x="90" y="103.3">CR19</text>
<text x="179.3" y="105.8">CR22</text>
<text x="180.4" y="108.4">SMBJ3V3-E3/52</text>
<text x="137.5" y="124.9">U14</text>
<text x="136.8" y="127.4">TLV3202AIDGKR</text>
<text x="90" y="149.1">SMBJ3V3-E3/52</text>
<text x="90" y="146.5">CR20</text>
<text x="179.3" y="149.1">CR23</text>
<text x="180.4" y="151.6">SMBJ3V3-E3/52</text>
</g>
<g font-size="1.5" fill="#0000c2">
<text x="37" y="23.2">Reference Voltage</text>
<text x="37" y="25.3">from DAC</text>
<text x="36" y="41.8">to MCU</text>
<text x="104" y="170.5">Noninverting Comparator with Hysteresys</text>
<text x="104" y="172.6">Output Turn On with Vin &gt; Vref*(R1+R2)/R2</text>
<text x="104" y="174.6">Output Turn Off with Vin &lt; Vref*(R1+R2)/R2 - Vcc*R1/R2</text>
<text x="104" y="178.7">E.g. In U6 R2 = R37 = 1MEG; R1 = R36= 30k</text>
<text x="104" y="180.7">Vref = 2.5, Vcc = 3.3;</text>
<text x="104" y="182.8">Vi|On = 2.575</text>
<text x="104" y="184.8">Vi|Off = 2.575 - 0.099 = 2.476</text>
</g>
<g font-size="1.5" fill="#800000">
<text x="162.6" y="18.2">+3.3VA</text>
<text x="159.2" y="35.4">GNDA</text>
<text x="119.8" y="59.6">GNDA</text>
<text x="85.4" y="66">GNDA</text>
<text x="161.4" y="66.5">+3.3VA</text>
<text x="196" y="68.5">GNDA</text>
<text x="157.9" y="83.8">GNDA</text>
<text x="215.1" y="85">GNDA</text>
<text x="255.9" y="86.3">GNDA</text>
<text x="229.5" y="91.9">+14V</text>
<text x="118.4" y="107.9">GNDA</text>
<text x="161.4" y="109.7">+3.3VA</text>
<text x="84.1" y="114.3">GNDA</text>
<text x="194.8" y="116.8">GNDA</text>
<text x="157.9" y="127">GNDA</text>
<text x="118.4" y="151.2">GNDA</text>
<text x="84.1" y="161.4">GNDA</text>
<text x="194.8" y="160.1">GNDA</text>
</g>
<g font-size="1.5">
<text x="40.3" y="29.6">VREF</text>
<text x="62" y="35.9">VREF</text>
<text x="117.5" y="34.7">CH_1</text>
<text x="184.6" y="35.9">CH_2</text>
<text x="82.3" y="47.4">IN1</text>
<text x="115.4" y="44.9">VREF</text>
<text x="166.9" y="47.4">VREF</text>
<text x="30.7" y="53.8">CH_2</text>
<text x="31" y="50">CH_1</text>
<text x="201.1" y="50">IN2</text>
<text x="30.7" y="57.6">CH_3</text>
<text x="256" y="57.6">IN1</text>
<text x="30.6" y="61.4">CH_4</text>
<text x="30.7" y="65.2">CH_5</text>
<text x="255.7" y="65.2">IN4</text>
<text x="255.8" y="60.1">IN2</text>
<text x="255.8" y="62.7">IN3</text>
<text x="30.6" y="69">CH_6</text>
<text x="255.7" y="70.3">IN6</text>
<text x="255.8" y="67.7">IN5</text>
<text x="116" y="83">CH_3</text>
<text x="183.2" y="84.3">CH_4</text>
<text x="81.1" y="95.7">IN3</text>
<text x="114.1" y="93.2">VREF</text>
<text x="165.7" y="95.7">VREF</text>
<text x="199.7" y="98.3">IN4</text>
<text x="115.9" y="126.3">CH_5</text>
<text x="183.3" y="127.6">CH_6</text>
<text x="114.1" y="136.4">VREF</text>
<text x="81.1" y="139">IN5</text>
<text x="164.4" y="139">VREF</text>
<text x="199.7" y="141.5">IN6</text>
</g>
<g font-size="1.5" fill="#008484">
<text x="70.9" y="28.6">TP3</text>
<text x="149.4" y="28.6">C46</text>
<text x="156.3" y="26.3">100n</text>
<text x="70.9" y="31.1">TestPoint</text>
<text x="101.6" y="38.2">R69</text>
<text x="105.7" y="40.8">1M</text>
<text x="174.1" y="40.8">R72</text>
<text x="95.2" y="43.3">R66</text>
<text x="99" y="45.9">30K</text>
<text x="133.2" y="43.3">1OUT</text>
<text x="133.2" y="45.9">1IN-</text>
<text x="152.4" y="45.9">2OUT</text>
<text x="153.4" y="43.3">VCC</text>
<text x="178.2" y="43.3">1M</text>
<text x="180.5" y="45.9">R75</text>
<text x="133.2" y="48.4">1IN+</text>
<text x="133.2" y="51">GND</text>
<text x="153" y="51">2IN+</text>
<text x="153.4" y="48.4">2IN-</text>
<text x="184.2" y="48.4">30K</text>
<text x="234.4" y="51">J15</text>
<text x="234.7" y="53.5">09241206919</text>
<text x="232.5" y="58.6">A1</text>
<text x="243.9" y="58.6">B1</text>
<text x="232.5" y="63.7">A3</text>
<text x="232.5" y="61.1">A2</text>
<text x="243.6" y="61.1">B2</text>
<text x="243.7" y="63.7">B3</text>
<text x="232.5" y="71.3">A6</text>
<text x="232.5" y="68.7">A5</text>
<text x="232.5" y="66.2">A4</text>
<text x="243.5" y="66.2">B4</text>
<text x="243.6" y="71.3">B6</text>
<text x="243.6" y="68.7">B5</text>
<text x="148" y="76.9">C44</text>
<text x="155.1" y="74.6">100n</text>
<text x="232.5" y="73.9">A7</text>
<text x="232.5" y="76.4">A8</text>
<text x="243.6" y="73.9">B7</text>
<text x="243.6" y="76.4">B8</text>
<text x="232.5" y="79">A9</text>
<text x="232.5" y="81.5">A10</text>
<text x="243" y="81.5">B10</text>
<text x="243.6" y="79">B9</text>
<text x="100.3" y="86.6">R67</text>
<text x="104.4" y="89.1">1M</text>
<text x="172.8" y="89.1">R70</text>
<text x="93.9" y="91.7">R64</text>
<text x="97.7" y="94.2">30K</text>
<text x="132" y="91.7">1OUT</text>
<text x="132" y="94.2">1IN-</text>
<text x="151.2" y="94.2">2OUT</text>
<text x="152.1" y="91.7">VCC</text>
<text x="176.9" y="91.7">1M</text>
<text x="179.2" y="94.2">R73</text>
<text x="132" y="96.7">1IN+</text>
<text x="132" y="99.3">GND</text>
<text x="151.8" y="99.3">2IN+</text>
<text x="152.1" y="96.7">2IN-</text>
<text x="182.9" y="96.7">30K</text>
<text x="155.1" y="117.9">100n</text>
<text x="148.1" y="120.1">C45</text>
<text x="100.3" y="129.8">R68</text>
<text x="94" y="134.9">R65</text>
<text x="97.7" y="137.5">30K</text>
<text x="104.4" y="132.4">1M</text>
<text x="132" y="134.9">1OUT</text>
<text x="132" y="137.5">1IN-</text>
<text x="151.2" y="137.5">2OUT</text>
<text x="152.1" y="134.9">VCC</text>
<text x="173.1" y="132.4">R71</text>
<text x="176.9" y="134.9">1M</text>
<text x="179.2" y="137.5">R74</text>
<text x="132" y="140">1IN+</text>
<text x="132" y="142.5">GND</text>
<text x="151.8" y="142.5">2IN+</text>
<text x="152.1" y="140">2IN-</text>
<text x="182.9" y="140">30K</text>
</g>
<g font-size="1.5" fill="#848400">
<text x="29.5" y="30.6">VREF</text>
<text x="41.6" y="51">CH_1</text>
<text x="41.6" y="54.8">CH_2</text>
<text x="41.6" y="58.6">CH_3</text>
<text x="41.6" y="62.4">CH_4</text>
<text x="41.6" y="70">CH_6</text>
<text x="41.6" y="66.2">CH_5</text>
</g>
<g font-size="1.5" fill="#840000">
<text x="127.5" y="44.9">2</text>
<text x="127.5" y="47.4">3</text>
<text x="127.7" y="42.3">1</text>
<text x="161.2" y="47.4">6</text>
<text x="161.2" y="44.9">7</text>
<text x="161.2" y="42.3">8</text>
<text x="87" y="51.6" transform="rotate(-90 87 51.6)">1</text>
<text x="127.3" y="50">4</text>
<text x="161.2" y="50">5</text>
<text x="87" y="59.9" transform="rotate(-90 87 59.9)">2</text>
<text x="197.7" y="54.1" transform="rotate(-90 197.7 54.1)">1</text>
<text x="227.2" y="57.6">A1</text>
<text x="249" y="57.6">B1</text>
<text x="197.7" y="62.5" transform="rotate(-90 197.7 62.5)">2</text>
<text x="226.9" y="65.2">A4</text>
<text x="227" y="62.7">A3</text>
<text x="227" y="60.1">A2</text>
<text x="249" y="65.2">B4</text>
<text x="249" y="62.7">B3</text>
<text x="249" y="60.1">B2</text>
<text x="226.9" y="70.3">A6</text>
<text x="227" y="67.7">A5</text>
<text x="249" y="70.3">B6</text>
<text x="249" y="67.7">B5</text>
<text x="226.9" y="77.9">A9</text>
<text x="226.9" y="72.9">A7</text>
<text x="226.9" y="75.4">A8</text>
<text x="249" y="72.9">B7</text>
<text x="249" y="75.4">B8</text>
<text x="249" y="77.9">B9</text>
<text x="226.4" y="80.5">A10</text>
<text x="249" y="80.5">B10</text>
<text x="126.2" y="93.2">2</text>
<text x="126.2" y="95.7">3</text>
<text x="126.4" y="90.6">1</text>
<text x="159.9" y="95.7">6</text>
<text x="159.9" y="93.2">7</text>
<text x="159.9" y="90.6">8</text>
<text x="85.8" y="99.9" transform="rotate(-90 85.8 99.9)">1</text>
<text x="126.1" y="98.3">4</text>
<text x="159.9" y="98.3">5</text>
<text x="196.4" y="102.5" transform="rotate(-90 196.4 102.5)">1</text>
<text x="85.8" y="108.2" transform="rotate(-90 85.8 108.2)">2</text>
<text x="196.4" y="110.8" transform="rotate(-90 196.4 110.8)">2</text>
<text x="126.2" y="136.4">2</text>
<text x="126.4" y="133.9">1</text>
<text x="159.9" y="136.4">7</text>
<text x="159.9" y="133.9">8</text>
<text x="85.8" y="143.2" transform="rotate(-90 85.8 143.2)">1</text>
<text x="126.1" y="141.5">4</text>
<text x="126.2" y="139">3</text>
<text x="159.9" y="141.5">5</text>
<text x="159.9" y="139">6</text>
<text x="196.4" y="145.8" transform="rotate(-90 196.4 145.8)">1</text>
<text x="85.8" y="151.5" transform="rotate(-90 85.8 151.5)">2</text>
<text x="196.4" y="154" transform="rotate(-90 196.4 154)">2</text>
</g>
<g font-size="1.1" fill="#b2d8d5">
<text x="142.2" y="32.5">(U15_FE_Board1, ...)</text>
<text x="95.5" y="54.1">(CR21_FE_Board1, ...)</text>
<text x="185.1" y="56.6">(CR24_FE_Board1, ...)</text>
<text x="140.8" y="80.8">(U13_FE_Board1, ...)</text>
<text x="94.3" y="102.4">(CR19_FE_Board1, ...)</text>
<text x="183.9" y="105">(CR22_FE_Board1, ...)</text>
<text x="140.9" y="124.1">(U14_FE_Board1, ...)</text>
<text x="94.6" y="145.7">(CR20_FE_Board1, ...)</text>
<text x="183.9" y="148.3">(CR23_FE_Board1, ...)</text>
</g>
<g font-size="1" fill="#b2d8d5">
<text x="73.7" y="27.9">(TP3_FE_Board1, ...)</text>
<text x="98.1" y="42.7">(R66_FE_Board1, ...)</text>
<text x="96.8" y="91.1">(R64_FE_Board1, ...)</text>
<text x="151.1" y="119.5">(C45_FE_Board1, ...)</text>
<text x="96.8" y="134.3">(R65_FE_Board1, ...)</text>
</g>
</svg>
